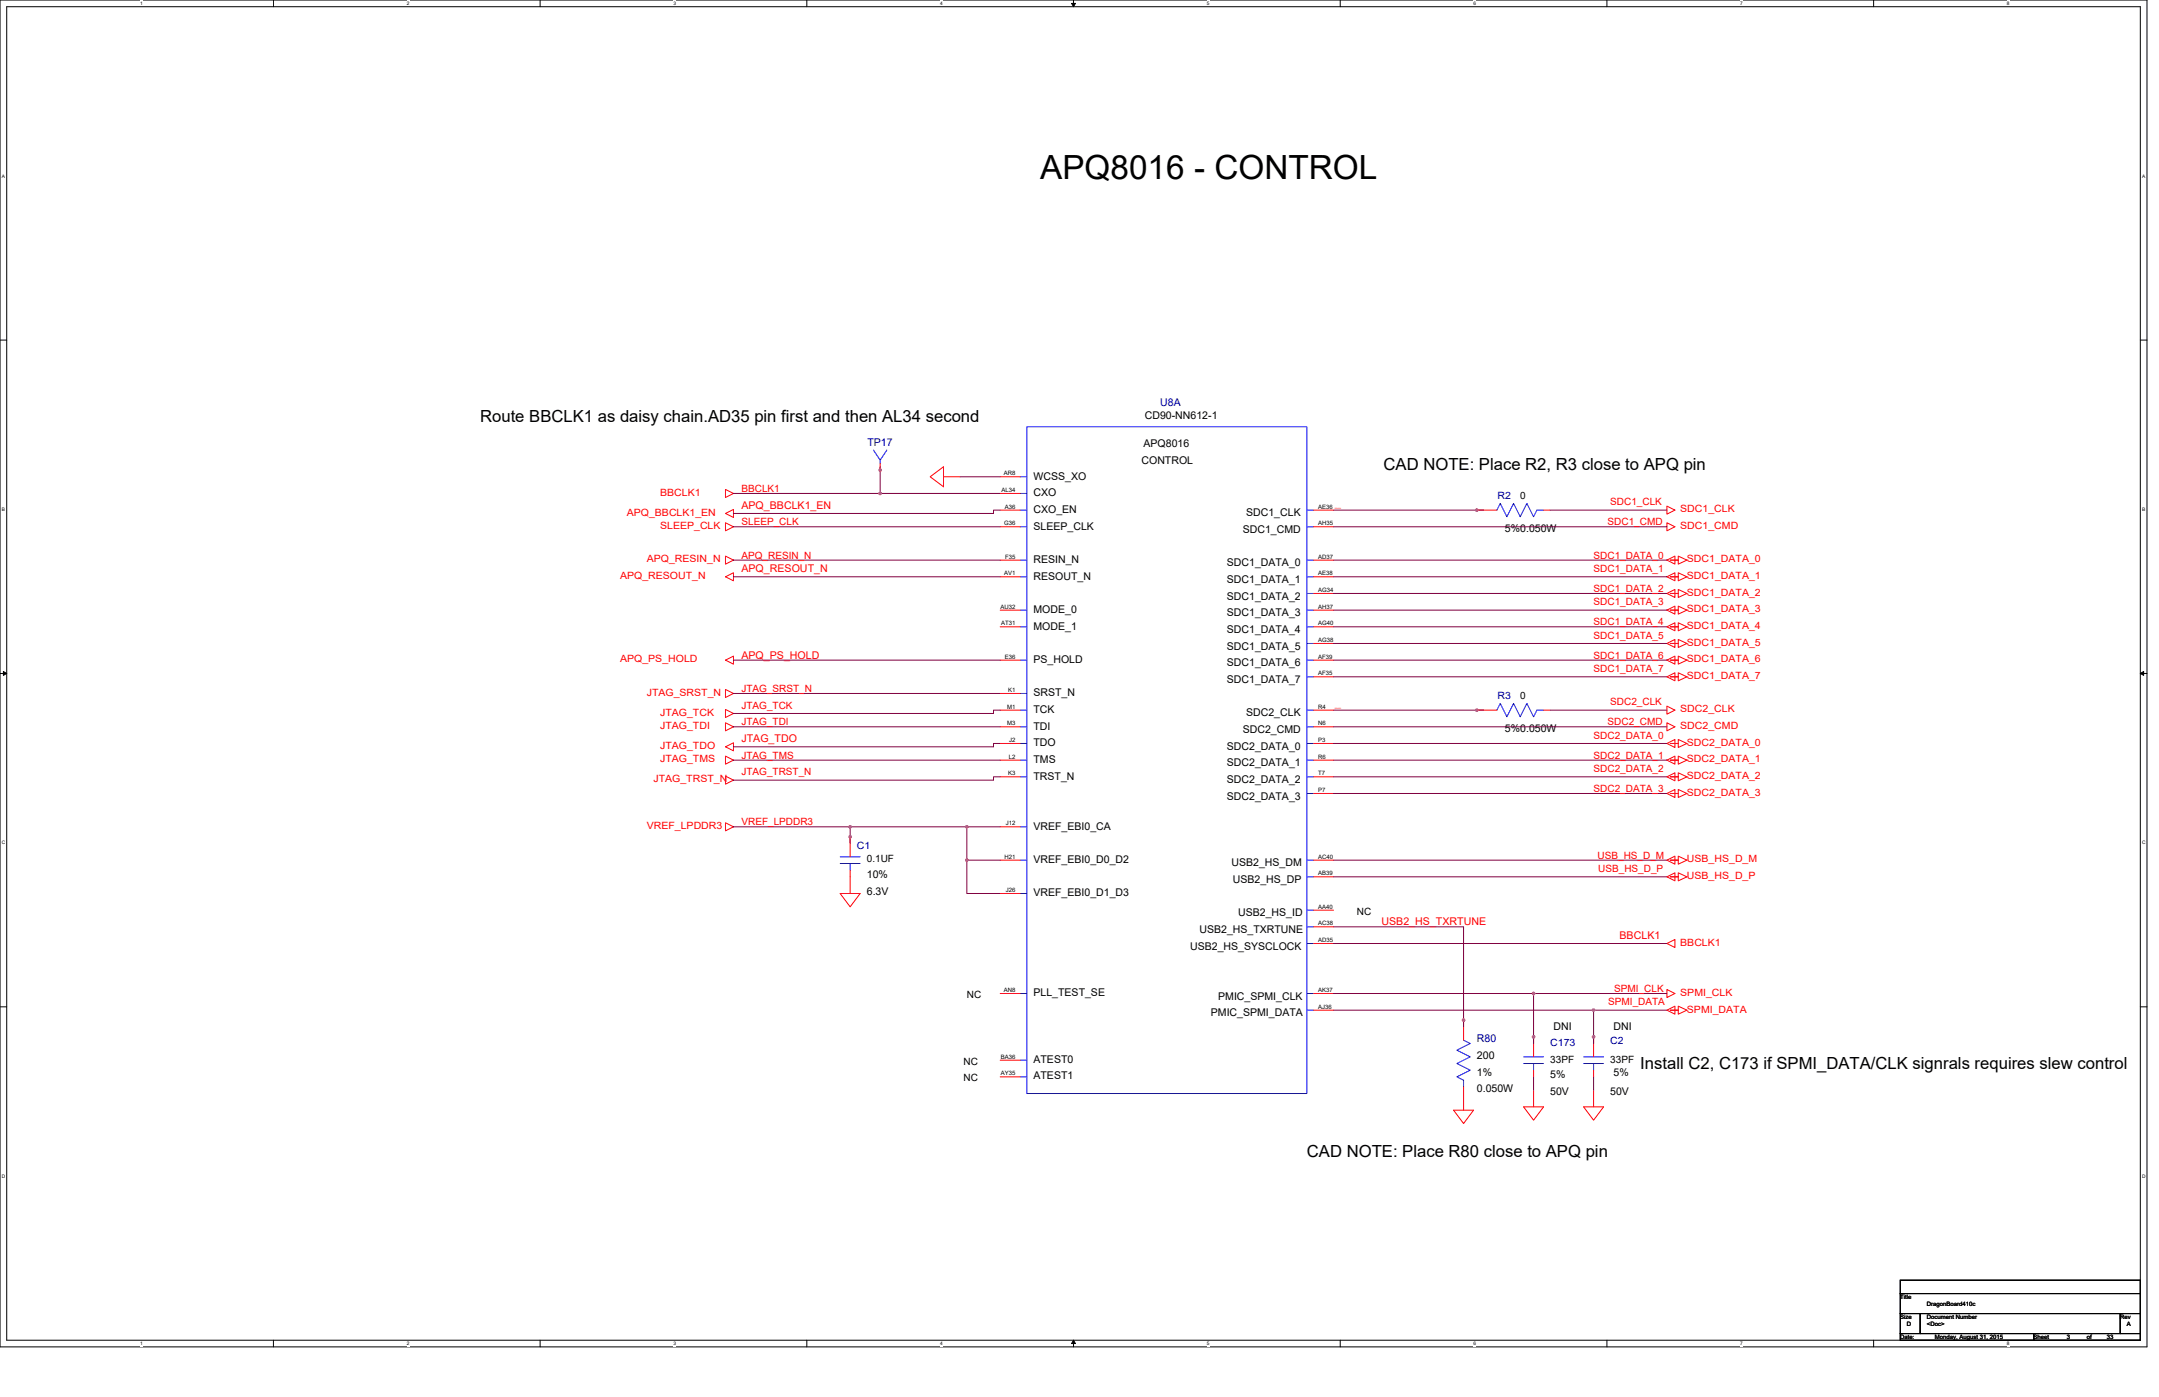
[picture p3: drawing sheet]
<svg xmlns="http://www.w3.org/2000/svg" width="864mm" height="559mm" viewBox="0 0 864 559" stroke-linecap="round" stroke-linejoin="round" font-family="sans-serif">
<path d="M0 0h858.8v538.8h-858.8zM2.7 2.7h853.4v533.4h-853.4z" fill="none" stroke="#000" stroke-width=".4"/>
<g fill="#fff">
<path d="M56 .3h1.1v2.1h-1.1z"/>
<path d="M56 536.4h1.1v2.1h-1.1z"/>
</g>
<path d="M109.4 0v2.7M109.4 536.1v2.7" fill="none" stroke="#000" stroke-width=".4"/>
<g fill="#fff">
<path d="M162.7 .3h1.1v2.1h-1.1z"/>
<path d="M162.7 536.4h1.1v2.1h-1.1z"/>
</g>
<path d="M216 0v2.7M216 536.1v2.7" fill="none" stroke="#000" stroke-width=".4"/>
<g fill="#fff">
<path d="M269.4 .3h1.1v2.1h-1.1z"/>
<path d="M269.4 536.4h1.1v2.1h-1.1z"/>
</g>
<path d="M322.7 0v2.7M322.7 536.1v2.7" fill="none" stroke="#000" stroke-width=".4"/>
<g fill="#fff">
<path d="M376.1 .3h1v2.1h-1z"/>
<path d="M376.1 536.4h1v2.1h-1z"/>
</g>
<path d="M429.4 0v2.7M429.4 536.1v2.7" fill="none" stroke="#000" stroke-width=".4"/>
<path d="M428.6 1.4h1.6l-.8 1.3zM429.4 536.1l.8 1.3h-1.6z" fill="#000" stroke="#000" stroke-width=".4"/>
<g fill="#fff">
<path d="M482.7 .3h1.1v2.1h-1.1z"/>
<path d="M482.7 536.4h1.1v2.1h-1.1z"/>
</g>
<path d="M536.1 0v2.7M536.1 536.1v2.7" fill="none" stroke="#000" stroke-width=".4"/>
<g fill="#fff">
<path d="M589.4 .3h1.1v2.1h-1.1z"/>
<path d="M589.4 536.4h1.1v2.1h-1.1z"/>
</g>
<path d="M642.8 0v2.7M642.8 536.1v2.7" fill="none" stroke="#000" stroke-width=".4"/>
<g fill="#fff">
<path d="M696.1 .3h1.1v2.1h-1.1z"/>
<path d="M696.1 536.4h1.1v2.1h-1.1z"/>
</g>
<path d="M749.4 0v2.7M749.4 536.1v2.7" fill="none" stroke="#000" stroke-width=".4"/>
<g fill="#fff">
<path d="M802.8 .3h1.1v2.1h-1.1z"/>
<path d="M802.8 536.4h1.1v2.1h-1.1z"/>
<path d="M.7 69.4h1.3v2.1h-1.3z"/>
<path d="M856.8 69.4h1.3v2.1h-1.3z"/>
<path d="M.7 202.7h1.3v2.2h-1.3z"/>
<path d="M856.8 202.7h1.3v2.2h-1.3z"/>
</g>
<path d="M0 136h2.7M856.1 136h2.7" fill="none" stroke="#000" stroke-width=".4"/>
<g fill="#fff">
<path d="M.7 336.1h1.4v2.1h-1.4z"/>
<path d="M856.8 336.1h1.4v2.1h-1.4z"/>
</g>
<path d="M0 269.4h2.7M1.4 268.6l1.3 .8-1.3 .8zM856.1 269.4h2.7M856.1 269.4l1.4-.8v1.6z" fill="none" stroke="#000" stroke-width=".4"/>
<path d="M1.4 268.6l1.3 .8-1.3 .8zM856.1 269.4l1.4-.8v1.6z" fill="#000"/>
<g fill="#fff">
<path d="M.7 469.4h1.4v2.2h-1.4z"/>
<path d="M856.8 469.4h1.4v2.2h-1.4z"/>
</g>
<path d="M0 402.7h2.7M856.1 402.7h2.7M760.1 512.1h96v5.3h-96zM760.1 517.4h96v8h-96zM760.1 525.4h8v8h-8zM760.1 533.4h53.4v2.7h-53.4zM768.1 525.4h80v8h-80zM813.5 533.4h42.6v2.7h-42.6zM848.1 525.4h8v8h-8z" fill="none" stroke="#000" stroke-width=".4"/>
<g fill="none" stroke="#f00" stroke-width=".4">
<path d="M290.2 195.8l3.2 1.6-3.2 1.6zM352.1 185.4v2.6M372.1 190.7l5.3-4v8zM377.4 190.7h6.7M400.1 197.4h8M400.1 190.7h8M290.2 209.1l3.2 1.6-3.2 1.6zM290.2 205.4l3.2-1.6v3.2zM400.1 204h8M400.1 210.7h8M525.4 204h8M525.4 210.7h8"/>
<path d="M590.8 204h8M617.4 204h2.7M666.8 209.1l3.2 1.6-3.2 1.6zM666.8 202.4l3.2 1.6-3.2 1.7zM290.2 222.4l3.2 1.6-3.2 1.7zM290.2 230.7l3.2-1.6v3.2zM400.1 224h8M400.1 230.7h8M525.4 224h8M525.4 230.7h8M525.4 237.4h8M666.8 224l3.2-1.6v3.3z"/>
<path d="M666.8 230.7l3.2-1.6v3.2zM666.8 237.4l3.2-1.6v3.2zM668.1 224h3.2M668.1 230.7h3.2M668.1 237.4h3.2M671.3 222.4l3.5 1.6-3.5 1.7zM671.3 229.1l3.5 1.6-3.5 1.6zM671.3 235.8l3.5 1.6-3.5 1.6zM400.1 244.1h8M400.1 250.7h8M525.4 244.1h8M525.4 250.7h8"/>
<path d="M525.4 257.4h8M666.8 257.4l3.2-1.6v3.2zM666.8 244.1l3.2-1.7v3.3zM666.8 250.7l3.2-1.6v3.2zM668.1 257.4h3.2M668.1 244.1h3.2M668.1 250.7h3.2M671.3 255.8l3.5 1.6-3.5 1.6zM671.3 242.4l3.5 1.7-3.5 1.6zM671.3 249.1l3.5 1.6-3.5 1.6zM290.2 275.8l3.2 1.6-3.2 1.6zM290.2 264.1l3.2-1.7v3.3z"/>
<path d="M400.1 264.1h8M400.1 277.4h8M525.4 264.1h8M525.4 270.7h8M666.8 270.7l3.2-1.6v3.2zM666.8 264.1l3.2-1.7v3.3zM668.1 270.7h3.2M668.1 264.1h3.2M671.3 269.1l3.5 1.6-3.5 1.6zM671.3 262.4l3.5 1.7-3.5 1.6zM290.2 289.1l3.2 1.6-3.2 1.6zM290.2 283.8l3.2 1.6-3.2 1.6z"/>
<path d="M290.2 298.7l3.2-1.6v3.2zM400.1 284.1h8M400.1 290.7h8M400.1 297.4h8M525.4 284.1h8M525.4 290.7h8M525.4 297.4h8M590.8 284.1h8M617.4 284.1h2.7M666.8 282.4l3.2 1.7-3.2 1.6zM666.8 289.1l3.2 1.6-3.2 1.6zM666.8 297.4l3.2-1.6v3.2z"/>
<path d="M668.1 297.4h3.2M671.3 295.8l3.5 1.6-3.5 1.6zM290.2 310.5l3.2 1.6-3.2 1.6zM290.2 302.5l3.2 1.6-3.2 1.6zM400.1 304.1h8M400.1 310.7h8M525.4 304.1h8M525.4 310.7h8M525.4 317.4h8M666.8 310.7l3.2-1.6v3.2zM666.8 304.1l3.2-1.6v3.2zM666.8 317.4l3.2-1.6v3.2z"/>
<path d="M668.1 310.7h3.2M668.1 304.1h3.2M668.1 317.4h3.2M671.3 309.1l3.5 1.6-3.5 1.6zM671.3 302.5l3.5 1.6-3.5 1.6zM671.3 315.8l3.5 1.6-3.5 1.6zM290.2 329.1l3.2 1.6-3.2 1.6zM340.1 334.7v8M400.1 330.7h8M336.1 357.4h8l-4 5.3zM340.1 348.1v9.3M400.1 344.1h8"/>
<path d="M400.1 357.4h8M525.4 344.1h8M525.4 350.7h8M666.8 350.7l3.2-1.6v3.2zM666.8 344.1l3.2-1.6v3.2zM668.1 350.7h3.2M668.1 344.1h3.2M671.3 349.1l3.5 1.6-3.5 1.6zM671.3 342.5l3.5 1.6-3.5 1.6zM525.4 364.1h8M525.4 377.4h8M525.4 370.7h8"/>
<path d="M666.8 377.4l3.2-1.6v3.2zM400.1 397.4h8M525.4 397.4h8M666.8 395.8l3.2 1.6-3.2 1.6zM525.4 404.1h8M585.4 408.1v8M613.4 414.7v8M637.4 414.7v8M666.8 404.1l3.2-1.6v3.2zM668.1 404.1h3.2M671.3 402.5l3.5 1.6-3.5 1.6zM400.1 424.1h8"/>
<path d="M400.1 430.7h8M585.4 434.7v9.4M613.4 436.1v6.6M613.4 428.1v2.6M637.4 436.1v6.6M637.4 428.1v2.6M581.4 444.1h8l-4 5.3zM609.4 442.7h8l-4 5.4zM633.4 442.7h8l-4 5.4z"/>
</g>
<g fill="none" stroke="#00f" stroke-width=".4">
<path d="M410.7 170.7h112.1v266.7h-112.1zM349.4 180l2.7 4 2.6-4M352.1 184v1.4M408.1 190.7h2.6M408.1 197.4h2.6M408.1 204h2.6M408.1 210.7h2.6M522.8 210.7h2.6M522.8 204h2.6M598.8 204h.1M598.8 204l1.3-2.6 2.7 5.3 2.6-5.3 2.7 5.3 2.7-5.3 2.6 5.3 1.4-2.7h2.6M617.4 204h.1"/>
<path d="M408.1 224h2.6M408.1 230.7h2.6M522.8 237.4h2.6M522.8 230.7h2.6M522.8 224h2.6M408.1 250.7h2.6M408.1 244.1h2.6M522.8 257.4h2.6M522.8 250.7h2.6M522.8 244.1h2.6M408.1 264.1h2.6M408.1 277.4h2.6"/>
<path d="M522.8 270.7h2.6M522.8 264.1h2.6M408.1 297.4h2.6M408.1 290.7h2.6M408.1 284.1h2.6M522.8 290.7h2.6M522.8 284.1h2.6M522.8 297.4h2.6M598.8 284.1h.1M598.8 284.1l1.3-2.7 2.7 5.3 2.6-5.3 2.7 5.3 2.7-5.3 2.6 5.3 1.4-2.6h2.6M617.4 284.1h.1M408.1 310.7h2.6"/>
<path d="M408.1 304.1h2.6M522.8 317.4h2.6M522.8 310.7h2.6M522.8 304.1h2.6M408.1 330.7h2.6M336.1 342.7h8M336.1 345.4h8M340.1 342.7h.1M340.1 348.1h.1M340.1 345.4v2.7M408.1 357.4h2.6M408.1 344.1h2.6"/>
<path d="M522.8 350.7h2.6M522.8 344.1h2.6M522.8 370.7h2.6M522.8 377.4h2.6M522.8 364.1h2.6M408.1 397.4h2.6M522.8 397.4h2.6M522.8 404.1h2.6M585.4 416.1h.1M585.4 416.1l2.7 1.3-5.3 2.7 5.3 2.6-5.3 2.7 5.3 2.7-5.3 2.6 2.6 1.4v2.6M408.1 424.1h2.6M408.1 430.7h2.6"/>
<path d="M585.4 434.7h.1M609.4 422.7h8M609.4 425.4h8M613.4 422.7h.1M613.4 428.1h.1M613.4 425.4v2.7M633.4 422.7h8M633.4 425.4h8M637.4 422.7h.1M637.4 428.1h.1M637.4 425.4v2.7"/>
</g>
<g fill="none" stroke="#800040" stroke-width=".4">
<path d="M293.4 197.4h106.7M352.1 186.7v10.7M384.1 190.7h16M293.4 210.7h106.7M400.1 204h-2.7v1.4h-104M533.4 210.7h133.4M533.4 204h60M620.1 204h46.7M293.4 230.7h106.7M293.4 224h106.7M533.4 224h133.4M533.4 237.4h133.4"/>
<path d="M533.4 230.7h133.4M533.4 257.4h133.4M533.4 250.7h133.4M533.4 244.1h133.4M293.4 264.1h106.7M293.4 277.4h106.7M533.4 270.7h133.4M533.4 264.1h133.4M293.4 290.7h106.7M400.1 297.4h-2.7v1.3h-104M400.1 284.1h-2.7v1.3h-104M533.4 290.7h133.4"/>
<path d="M533.4 297.4h133.4M533.4 284.1h60M620.1 284.1h46.7M293.4 304.1h106.7M400.1 310.7h-2.7v1.4h-104M533.4 317.4h133.4M533.4 310.7h133.4M533.4 304.1h133.4M293.4 330.7h46.7M340.1 330.7h46.6v13.4M340.1 330.7v6.7M386.7 330.7h13.4"/>
<path d="M386.7 344.1v13.3h13.4M386.7 344.1h13.4M533.4 344.1h133.4M533.4 350.7h133.4M533.4 370.7h52v40M533.4 377.4h133.4M533.4 397.4h80M613.4 397.4v20M613.4 397.4h53.4M533.4 404.1h133.4M637.4 404.1v13.3M613.4 430.7v5.4"/>
<path d="M637.4 430.7v5.4"/>
</g>
<g fill="#f0f" stroke="#f0f" stroke-width=".4">
<circle cx="613.4" cy="414.7" r=".52"/>
<circle cx="613.4" cy="397.4" r=".52"/>
<circle cx="340" cy="334.7" r=".52"/>
<circle cx="386.7" cy="330.7" r=".52"/>
<circle cx="386.7" cy="344.1" r=".52"/>
<circle cx="340" cy="330.7" r=".52"/>
<circle cx="585.4" cy="408.1" r=".52"/>
<circle cx="590.7" cy="284" r=".52"/>
<circle cx="590.7" cy="204" r=".52"/>
<circle cx="637.4" cy="404.1" r=".52"/>
<circle cx="637.4" cy="414.7" r=".52"/>
<circle cx="352.1" cy="188" r=".52"/>
<circle cx="352.1" cy="197.4" r=".52"/>
</g>
<text font-size="13.3" x="416.1" y="71.6">APQ8016 - CONTROL</text>
<g font-size="6.7">
<text x="192" y="168.7">Route BBCLK1 as daisy chain.AD35 pin first and then AL34 second</text>
<text x="553.4" y="187.9">CAD NOTE: Place R2, R3 close to APQ pin</text>
<text x="656.1" y="427.4">Install C2, C173 if SPMI_DATA/CLK signrals requires slew control</text>
<text x="522.8" y="462.6">CAD NOTE: Place R80 close to APQ pin</text>
</g>
<g font-size="4.3">
<text x="457.9" y="167.6">CD90-NN612-1</text>
<text x="457.4" y="178.8">APQ8016</text>
<text x="456.6" y="185.5">CONTROL</text>
<text x="413.4" y="191.9">WCSS_XO</text>
<text x="413.4" y="198.5">CXO</text>
<text x="413.4" y="205.2">CXO_EN</text>
<text x="498.5" y="206.5">SDC1_CLK</text>
<text x="413.4" y="211.9">SLEEP_CLK</text>
<text x="497.1" y="213.2">SDC1_CMD</text>
<text x="602" y="212.7">5%0.050W</text>
<text x="413.4" y="225.2">RESIN_N</text>
<text x="490.7" y="226.5">SDC1_DATA_0</text>
<text x="413.4" y="231.9">RESOUT_N</text>
<text x="490.7" y="233.2">SDC1_DATA_1</text>
<text x="490.7" y="239.9">SDC1_DATA_2</text>
<text x="413.4" y="245.2">MODE_0</text>
<text x="413.4" y="251.9">MODE_1</text>
<text x="490.7" y="246.5">SDC1_DATA_3</text>
<text x="490.7" y="253.2">SDC1_DATA_4</text>
<text x="490.7" y="259.9">SDC1_DATA_5</text>
<text x="413.4" y="265.2">PS_HOLD</text>
<text x="490.7" y="266.5">SDC1_DATA_6</text>
<text x="490.7" y="273.2">SDC1_DATA_7</text>
<text x="413.4" y="278.5">SRST_N</text>
<text x="413.4" y="285.2">TCK</text>
<text x="498.5" y="286.5">SDC2_CLK</text>
<text x="413.4" y="291.9">TDI</text>
<text x="497.1" y="293.2">SDC2_CMD</text>
<text x="602" y="292.7">5%0.050W</text>
<text x="413.4" y="298.5">TDO</text>
<text x="490.7" y="299.9">SDC2_DATA_0</text>
<text x="413.4" y="305.2">TMS</text>
<text x="413.4" y="311.9">TRST_N</text>
<text x="490.7" y="306.5">SDC2_DATA_1</text>
<text x="490.7" y="313.2">SDC2_DATA_2</text>
<text x="490.7" y="319.9">SDC2_DATA_3</text>
<text x="413.4" y="331.9">VREF_EBI0_CA</text>
<text x="413.4" y="345.2">VREF_EBI0_D0_D2</text>
<text x="492.6" y="346.5">USB2_HS_DM</text>
<text x="346.7" y="351.3">10%</text>
<text x="493.1" y="353.2">USB2_HS_DP</text>
<text x="346.7" y="358">6.3V</text>
<text x="413.4" y="358.5">VREF_EBI0_D1_D3</text>
<text x="495.3" y="366.5">USB2_HS_ID</text>
<text x="479.8" y="373.2">USB2_HS_TXRTUNE</text>
<text x="476.1" y="379.9">USB2_HS_SYSCLOCK</text>
<text x="413.4" y="398.5">PLL_TEST_SE</text>
<text x="487.3" y="399.9">PMIC_SPMI_CLK</text>
<text x="484.4" y="406.5">PMIC_SPMI_DATA</text>
<text x="621.4" y="411.9">DNI</text>
<text x="645.4" y="411.9">DNI</text>
<text x="413.4" y="425.2">ATEST0</text>
<text x="590.8" y="423.6">200</text>
<text x="413.4" y="431.6">ATEST1</text>
<text x="590.8" y="430.3">1%</text>
<text x="620.1" y="431.4">5%</text>
<text x="645.4" y="430.6">5%</text>
<text x="590.8" y="436.7">0.050W</text>
<text x="620.1" y="438">50V</text>
<text x="644.1" y="438">50V</text>
</g>
<g font-size="4.3" fill="#000080">
<text x="464.1" y="162.2">U8A</text>
<text x="347" y="178.2">TP17</text>
<text x="590.8" y="416.9">R80</text>
</g>
<g font-size="4.3" fill="#f00">
<text x="296.6" y="203.4">APQ_BBCLK1_EN</text>
<text x="296.6" y="228.7">APQ_RESOUT_N</text>
<text x="296.6" y="263.4">APQ_PS_HOLD</text>
<text x="296.6" y="296.8">JTAG_TDO</text>
<text x="552.6" y="370.1">USB2_HS_TXRTUNE</text>
<text x="647.8" y="375.5">BBCLK1</text>
</g>
<g font-size="4" fill="#f00">
<text x="296.6" y="196.8">BBCLK1</text>
<text x="264.1" y="198.3">BBCLK1</text>
<text x="644.1" y="202.1">SDC1_CLK</text>
<text x="250.7" y="206.3">APQ_BBCLK1_EN</text>
<text x="672.1" y="205">SDC1_CLK</text>
<text x="264.1" y="211.6">SLEEP_CLK</text>
<text x="296.6" y="210.1">SLEEP_CLK</text>
<text x="643" y="210.1">SDC1_CMD</text>
<text x="672.1" y="211.6">SDC1_CMD</text>
<text x="258.7" y="225">APQ_RESIN_N</text>
<text x="296.6" y="223.4">APQ_RESIN_N</text>
<text x="637.4" y="223.4">SDC1_DATA_0</text>
<text x="674.8" y="225">SDC1_DATA_0</text>
<text x="248.1" y="231.6">APQ_RESOUT_N</text>
<text x="637.4" y="228.7">SDC1_DATA_1</text>
<text x="674.8" y="231.6">SDC1_DATA_1</text>
<text x="637.4" y="236.7">SDC1_DATA_2</text>
<text x="674.8" y="238.3">SDC1_DATA_2</text>
<text x="637.4" y="242.1">SDC1_DATA_3</text>
<text x="674.8" y="245">SDC1_DATA_3</text>
<text x="637.4" y="250.1">SDC1_DATA_4</text>
<text x="674.8" y="251.7">SDC1_DATA_4</text>
<text x="637.4" y="255.4">SDC1_DATA_5</text>
<text x="637.4" y="263.4">SDC1_DATA_6</text>
<text x="674.8" y="258.3">SDC1_DATA_5</text>
<text x="248.1" y="265">APQ_PS_HOLD</text>
<text x="637.4" y="268.8">SDC1_DATA_7</text>
<text x="674.8" y="265">SDC1_DATA_6</text>
<text x="674.8" y="271.7">SDC1_DATA_7</text>
<text x="258.7" y="278.3">JTAG_SRST_N</text>
<text x="296.6" y="276.8">JTAG_SRST_N</text>
<text x="264.1" y="286.3">JTAG_TCK</text>
<text x="296.6" y="283.4">JTAG_TCK</text>
<text x="644.1" y="282.1">SDC2_CLK</text>
<text x="672.1" y="285">SDC2_CLK</text>
<text x="264.1" y="291.7">JTAG_TDI</text>
<text x="296.6" y="290.1">JTAG_TDI</text>
<text x="643" y="290.1">SDC2_CMD</text>
<text x="672.1" y="291.7">SDC2_CMD</text>
<text x="264.1" y="299.7">JTAG_TDO</text>
<text x="637.4" y="295.4">SDC2_DATA_0</text>
<text x="674.8" y="298.3">SDC2_DATA_0</text>
<text x="264.1" y="305">JTAG_TMS</text>
<text x="296.6" y="303.4">JTAG_TMS</text>
<text x="637.4" y="303.4">SDC2_DATA_1</text>
<text x="674.8" y="305">SDC2_DATA_1</text>
<text x="296.6" y="310.1">JTAG_TRST_N</text>
<text x="637.4" y="308.8">SDC2_DATA_2</text>
<text x="674.8" y="311.7">SDC2_DATA_2</text>
<text x="261.4" y="313">JTAG_TRST_N</text>
<text x="637.4" y="316.8">SDC2_DATA_3</text>
<text x="674.8" y="318.3">SDC2_DATA_3</text>
<text x="258.7" y="331.7">VREF_LPDDR3</text>
<text x="296.6" y="330.1">VREF_LPDDR3</text>
<text x="639" y="343.4">USB_HS_D_M</text>
<text x="674.8" y="345">USB_HS_D_M</text>
<text x="639.3" y="348.8">USB_HS_D_P</text>
<text x="674.8" y="351.7">USB_HS_D_P</text>
<text x="672.1" y="378.3">BBCLK1</text>
<text x="645.7" y="396.8">SPMI_CLK</text>
<text x="672.1" y="398.3">SPMI_CLK</text>
<text x="643.3" y="402.1">SPMI_DATA</text>
<text x="674.8" y="405">SPMI_DATA</text>
</g>
<g font-size="4" fill="#000080">
<text x="599" y="199.6">R2</text>
<text x="599" y="279.7">R3</text>
<text x="342.7" y="339.7">C1</text>
<text x="620.1" y="418.3">C173</text>
<text x="644.1" y="417.5">C2</text>
</g>
<g font-size="4">
<text x="608.1" y="199.6">0</text>
<text x="608.1" y="279.7">0</text>
<text x="346.7" y="345">0.1UF</text>
<text x="542.8" y="365.8">NC</text>
<text x="386.7" y="399.1">NC</text>
<text x="385.4" y="425.8">NC</text>
<text x="620.1" y="425">33PF</text>
<text x="644.1" y="425">33PF</text>
<text x="385.4" y="432.5">NC</text>
</g>
<g font-size="2.4">
<text x="401.6" y="190.2">AR8</text>
<text x="400.6" y="196.8">AL34</text>
<text x="402" y="203.5">A36</text>
<text x="527.3" y="203.5">AE36</text>
<text x="401.7" y="210.2">G36</text>
<text x="527.3" y="210.2">AH35</text>
<text x="402.1" y="223.5">F35</text>
<text x="527.3" y="223.5">AD37</text>
<text x="401.7" y="230.2">AV1</text>
<text x="527.3" y="230.2">AE38</text>
<text x="527.3" y="236.8">AG34</text>
<text x="400.2" y="243.5">AU32</text>
<text x="527.3" y="243.5">AH37</text>
<text x="400.5" y="250.2">AT31</text>
<text x="527.3" y="250.2">AG40</text>
<text x="527.3" y="256.8">AG38</text>
<text x="402" y="263.5">E36</text>
<text x="527.3" y="263.5">AF39</text>
<text x="527.3" y="270.2">AF35</text>
<text x="403.3" y="276.8">K1</text>
<text x="402.9" y="283.5">M1</text>
<text x="527.3" y="283.5">R4</text>
<text x="402.9" y="290.2">M3</text>
<text x="527.3" y="290.2">N6</text>
<text x="403.7" y="296.8">J2</text>
<text x="527.3" y="296.8">P3</text>
<text x="403.5" y="303.5">L2</text>
<text x="527.3" y="303.5">R6</text>
<text x="403.3" y="310.2">K3</text>
<text x="527.3" y="310.2">T7</text>
<text x="527.3" y="316.8">P7</text>
<text x="402.3" y="330.2">J12</text>
<text x="401.8" y="343.5">H21</text>
<text x="527.3" y="343.5">AC40</text>
<text x="527.3" y="350.2">AB39</text>
<text x="402.3" y="356.8">J26</text>
<text x="527.3" y="363.5">AA40</text>
<text x="527.3" y="370.2">AC38</text>
<text x="527.3" y="376.9">AD35</text>
<text x="401.6" y="396.9">AN8</text>
<text x="527.3" y="396.9">AK37</text>
<text x="527.3" y="403.5">AJ36</text>
<text x="400.4" y="423.5">BA36</text>
<text x="400.4" y="430.2">AY35</text>
<text x="760.1" y="519.6">Title</text>
<text x="760.1" y="527.6">Size</text>
<text x="770.8" y="527.6">Document Number</text>
<text x="770.8" y="522.2">DragonBoard410c</text>
<text x="848.1" y="527.6">Rev</text>
<text x="762.8" y="530.2">D</text>
<text x="770.8" y="530.2">&lt;Doc&gt;</text>
<text x="850.8" y="530.2">A</text>
<text x="760.1" y="535.6">Date:</text>
<text x="774" y="535.6">Monday, August 31, 2015</text>
<text x="813.5" y="535.6">Sheet</text>
<text x="826.8" y="535.6">3</text>
<text x="834.8" y="535.6">of</text>
<text x="842.8" y="535.6">33</text>
</g>
<g font-size="1.9">
<text x="56" y="2">1</text>
<text x="162.7" y="2">2</text>
<text x="269.4" y="2">3</text>
<text x="376.1" y="2">4</text>
<text x="482.7" y="2">5</text>
<text x="589.4" y="2">6</text>
<text x="696.1" y="2">7</text>
<text x="802.8" y="2">8</text>
<text x=".7" y="71.1">A</text>
<text x="856.8" y="71.1">A</text>
<text x=".7" y="204.4">B</text>
<text x="856.8" y="204.4">B</text>
<text x=".7" y="337.8">C</text>
<text x="856.8" y="337.8">C</text>
<text x=".7" y="471.1">D</text>
<text x="856.8" y="471.1">D</text>
<text x="56" y="538.1">1</text>
<text x="162.7" y="538.1">2</text>
<text x="269.4" y="538.1">3</text>
<text x="376.1" y="538.1">4</text>
<text x="482.7" y="538.1">5</text>
<text x="589.4" y="538.1">6</text>
<text x="696.1" y="538.1">7</text>
<text x="802.8" y="538.1">8</text>
</g>
<g font-size=".7" fill="#f00">
<text x="534" y="203.5">$3N964</text>
<text x="534" y="283.5">$3N965</text>
</g>
</svg>
